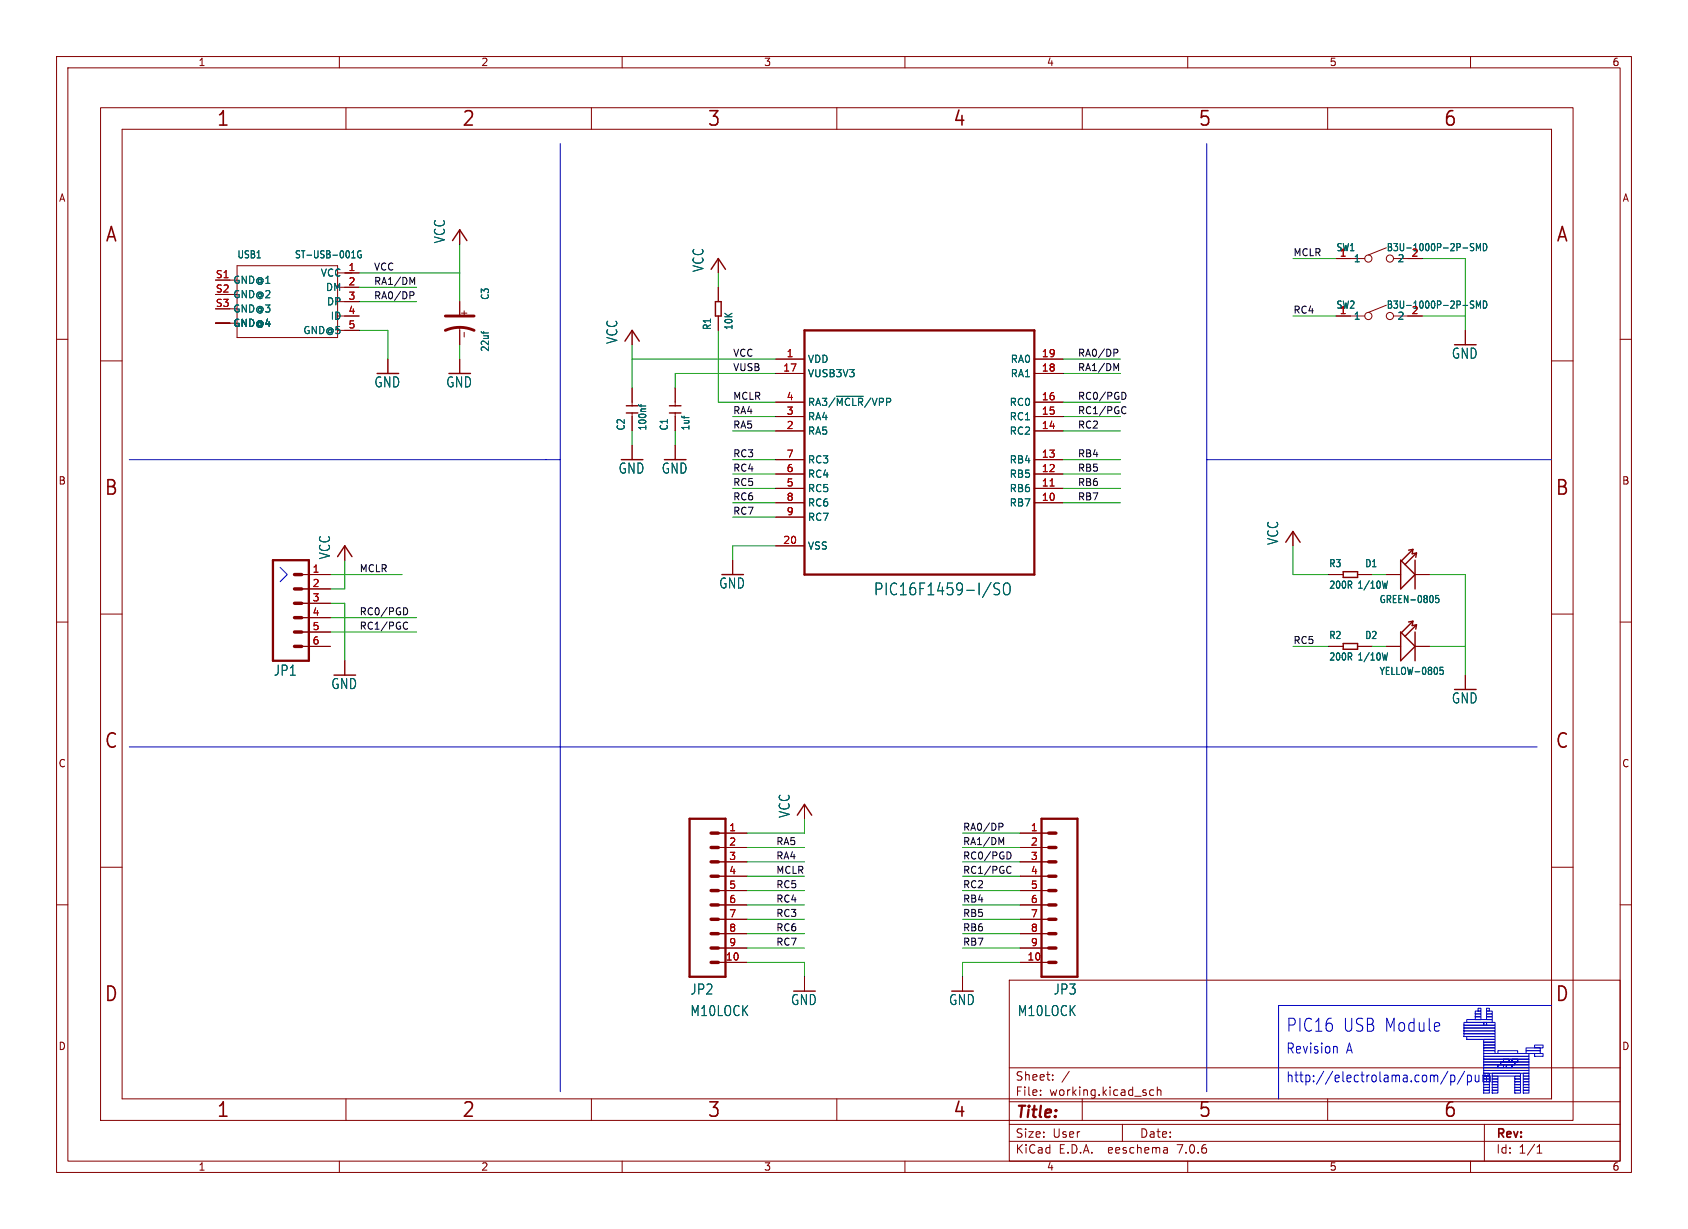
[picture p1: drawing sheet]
<svg xmlns="http://www.w3.org/2000/svg" width="298mm" height="217mm" viewBox="0 0 298 217" stroke-linecap="round" stroke-linejoin="round" font-family="sans-serif">
<g fill="none" stroke="#840000" stroke-width=".18">
<path d="M10 10h278.5v197.3h-278.5zM12 12h274.5v193.3h-274.5zM17.8 19h260.3v179.1h-260.3zM60 10v2M61.2 19v3.9M104.6 19v3.9M110 10v2M148 19v3.9M160 10v2M191.3 19v3.9M210 10v2M234.7 19v3.9"/>
<path d="M260 10v2M21.6 22.9h252.7v171.4h-252.7zM10 60h2M38.1 49.5h2.5M38.1 57.1h2.5M59.7 55.9h3.8M59.7 53.3h3.8M59.7 50.8h3.8M59.7 48.3h3.8M63.5 58.4h-3.8v-11.4h-17.8v12.7h17.8M81.3 40.6v2.6M81.3 53.3v2.6"/>
<path d="M81.3 57.8v3.2M82.1 58.8v.8M111.8 58.4v2.6M127 45.7v2.6M127 50.8v2.5M127 55.9v2.5M236.2 55.9h5.1M236.2 45.7h5.1M245.1 43.8l-3.2 1.3M245.1 54l-3.2 1.2M246.4 55.9h5.1M246.4 45.7h5.1"/>
<path d="M259.1 58.4v2.6M286.5 60h2M17.8 63.8h3.8M68.6 63.5v2.5M81.3 63.5v2.5M111.8 68.6v3.2M111.8 73v3.2M111.8 78.7v2.6M119.4 68.6v3.2M119.4 73v3.2M119.4 78.7v2.6M137.2 63.5h5"/>
<path d="M137.2 76.2h5M137.2 73.7h5M137.2 71.1h5M137.2 66h5M182.9 63.5h5.1M182.9 76.2h5.1M182.9 73.7h5.1M182.9 71.1h5.1M182.9 66h5.1M274.3 63.8h3.8M61 96.5v2.6M129.5 99.1v2.5"/>
<path d="M137.2 88.9h5M137.2 86.4h5M137.2 83.8h5M137.2 81.3h5M137.2 96.5h5M137.2 91.4h5M182.9 88.9h5.1M182.9 86.4h5.1M182.9 83.8h5.1M182.9 81.3h5.1M228.6 94v2.5M10 110h2"/>
<path d="M17.8 108.6h3.8M53.3 101.6h5.1M53.3 114.3h5.1M53.3 104.1h5.1M53.3 106.7h5.1M53.3 109.2h5.1M53.3 111.8h5.1M61 116.8v2.6M234.9 101.6h2.6M234.9 114.3h2.6M240 101.6h2.6M240 114.3h2.6"/>
<path d="M245.1 101.6h2.5M245.1 114.3h2.5M250.2 101.6h2.5M250.2 114.3h2.5M259.1 119.4v2.5M274.3 108.6h3.8M286.5 110h2M10 160h2M17.8 153.4h3.8M127 147.3h5.1M127 149.9h5.1M127 152.4h5.1"/>
<path d="M127 154.9h5.1M127 157.5h5.1M142.2 142.2v2.6M180.3 147.3h5.1M180.3 149.9h5.1M180.3 152.4h5.1M180.3 154.9h5.1M180.3 157.5h5.1M274.3 153.4h3.8M286.5 160h2M127 160h5.1M127 170.2h5.1"/>
<path d="M127 162.6h5.1M127 165.1h5.1M127 167.6h5.1M142.2 172.7v2.6M170.2 172.7v2.6M178.4 173.3h108.1v32h-108.1zM180.3 160h5.1M180.3 170.2h5.1M180.3 162.6h5.1M180.3 165.1h5.1M180.3 167.6h5.1M61.2 194.3v3.8"/>
<path d="M104.6 194.3v3.8M148 194.3v3.8M178.4 198.8h108.1M178.4 194.8h108.1M178.4 188.8h108.1M184 193.6v.1M184 192.8v.1M186.1 190.9v.1M186.1 190.1v.1M189.1 189.4l-1.3 2M191.3 194.3v3.8M198.4 198.8v3"/>
<path d="M204 192.8l-.4-.1-.3 .3v.4l.1 .2h.6M204.6 192.9l.2-.2 .4 .1 .1 .9M204.6 192.2v1.5M234.7 194.3v3.8M262.5 198.8v6.5M60 205.3v2M110 205.3v2M160 205.3v2M178.4 201.8h108.1M206.3 203l.1 .9M206.4 203.8l-.1 .1M206.4 203.3h-.1"/>
<path d="M210 205.3v2M260 205.3v2M271.8 203.9h.8M271.8 202.8l.4-.4v1.5"/>
<circle cx="241.9" cy="55.9" r=".63"/>
<circle cx="241.9" cy="45.7" r=".63"/>
<circle cx="245.7" cy="55.9" r=".63"/>
<circle cx="245.7" cy="45.7" r=".63"/>
</g>
<path d="M142.2 58.4h40.7v43.2h-40.7zM48.3 99.1h6.3v17.7h-6.3zM121.9 144.8h6.4v27.9h-6.4zM184.1 144.8h6.4v27.9h-6.4z" fill="none" stroke="#840000" stroke-width=".41"/>
<g fill="none" stroke="#840000" stroke-width=".61">
<path d="M52.1 101.6h1.2M52.1 104.1h1.2M52.1 106.7h1.2M52.1 109.2h1.2M52.1 111.8h1.2M52.1 114.3h1.2M125.7 147.3h1.3M125.7 149.9h1.3M125.7 152.4h1.3M125.7 154.9h1.3M125.7 157.5h1.3M185.4 147.3h1.3"/>
<path d="M185.4 149.9h1.3M185.4 152.4h1.3M185.4 154.9h1.3M185.4 157.5h1.3M125.7 160h1.3M125.7 162.6h1.3M125.7 165.1h1.3M125.7 167.6h1.3M125.7 170.2h1.3M185.4 160h1.3M185.4 162.6h1.3M185.4 165.1h1.3"/>
<path d="M185.4 167.6h1.3M185.4 170.2h1.3"/>
</g>
<g fill="none" stroke="#840000" stroke-width=".25">
<path d="M80 42.5l1.3-1.9 1.2 1.9M125.7 47.6l1.3-1.9 1.3 1.9M126.5 53.3h1v2.6h-1zM110.5 60.3l1.3-1.9 1.2 1.9M110.7 73h2.1M110.7 71.8h2.1M118.4 73h2M118.4 71.8h2M59.7 98.4l1.3-1.9 1.2 1.9M227.3 95.9l1.3-1.9 1.3 1.9M247.6 99.1l2.6 2.5-2.6 2.5zM249.8 97.2l-2 2"/>
<path d="M249.8 97.2l-.8 .1M249.8 97.2l-.1 .7 .7-.1M250.2 99.1v5M250.4 97.8l-2 2M250.4 97.8l-.1 .8M237.5 101.1h2.5v1h-2.5zM237.5 113.8h2.5v1h-2.5zM247.6 111.8l2.6 2.5-2.6 2.5zM249.8 109.9l-2 2M249.8 109.9l-.8 .1M249.8 109.9l-.1 .7 .7-.1M250.2 111.8v5"/>
<path d="M250.4 110.5l-2 2M250.4 110.5l-.1 .8M141 144.1l1.2-1.9 1.3 1.9"/>
</g>
<g fill="none" stroke="#006464" stroke-width=".18">
<path d="M62.2 45.6h.6M62.2 44.7l.3-.4v1.3M63.8 44.4a.62 .62 0 0 0-.6 .5 .62 .62 0 0 0 .4 .7l.3-.1v-.4h-.2M85.1 58.6l.1 .2M85.5 58.6v.4M260.6 43.1h-.4l-.2 .2 .1 .3 .4 .3v.3l-.1 .1h-.4M260.6 53.3l-.4-.1-.2 .3 .1 .3 .4 .2v.4l-.1 .1-.4-.1M261 44.3v-1.2l.4 .9 .4-.9v1.2M261 54.5v-1.3l.4 .9 .4-.9v1.3M262.3 43.1a.64 .64 0 0 1 .6 .6 .64 .64 0 0 1-.6 .6zM262.3 53.2a.64 .64 0 0 1 .6 .7 .64 .64 0 0 1-.6 .6zM112.9 71.5l.2 .3h1.1"/>
<path d="M113.3 71.5v.4M147.9 70.1h4.7M175.2 103l-1.5 2.7M176.7 103.2l-.2-.1-.6 .1a.53 .53 0 0 0 .2 .9 .63 .63 0 0 1 .6 .7l-.3 .4-.7-.1M177.7 103.2l.1-.1 .5 .1a1.48 1.48 0 0 1-.1 2l-.5-.1a1.68 1.68 0 0 1 0-1.9zM245.3 102.8l-.2 1.2M245.3 115.5l-.2 1.2M254.4 105.3h-.5l-.1 .6 .2-.1h.3l.1 .2v.4l-.2 .2-.4-.2M255.1 118h-.5v.6l.1-.1h.4v.6l-.1 .2-.4-.2"/>
</g>
<path d="M185.7 85.9h.7" fill="none" stroke="#a90000" stroke-width=".18"/>
<path d="M78.7 58.4a6.3 6.3 0 0 1 5.1 0M78.7 55.9h5.1" fill="none" stroke="#840000" stroke-width=".51"/>
<g fill="none" stroke="#0f0f0f" stroke-width=".18">
<path d="M72.5 51.6h.5l.2 .2-.1 .4h-.6M72.9 49.9l.4-.8v1.2M196.9 61.8h.5l.3 .2-.2 .3-.6 .1M197.4 65.2l.4-.9v1.2M198.7 69.4a.67 .67 0 0 1 .4 .6 .67 .67 0 0 1-.4 .6M198.7 71.9l.4 .1M199.1 73l-.4 .2M71.7 107.5a.67 .67 0 0 1 .4 .6 .67 .67 0 0 1-.4 .6M71.7 110l.4 .1M72.1 111.1l-.4 .2M176.6 145.6h.5l.2 .2-.1 .4h-.6M177 149l.5-.9v1.3"/>
<path d="M178.3 150.7a.67 .67 0 0 1 .5 .6 .67 .67 0 0 1-.5 .6M178.4 153.2l.4 .1M178.8 154.3l-.4 .1"/>
</g>
<g fill="none" stroke="#0000c2" stroke-width=".18">
<path d="M99.1 25.4v167.6M213.4 25.4v167.6M22.9 81.3h76.2M213.4 81.3h60.9M49.5 100.3l1.3 1.3-1.3 1.3M22.9 132.1h248.9M260.8 179.8h1v.5h-1zM260.8 178.8h1v.5h-1zM260.8 179.3h1v.5h-1zM261.3 178.3h.5v.5h-.5zM262.8 179.3h1v.5h-1zM262.8 178.8h1v.5h-1z"/>
<path d="M262.8 178.3h.5v.5h-.5zM262.8 179.8h1v.5h-1zM274.3 177.8h-48.2v16.5M236 185l.4 .1v.2v.9M256 189.4l-1.3 2.3M256.5 190.1v1.8M256.5 190.2l.4-.1 .3 .3v.6l-.1 .2h-.6M258.8 182.3h5.5v.5h-5.5zM258.8 181.8h5.5v.5h-5.5zM258.8 181.3h5.5v.5h-5.5zM258.8 182.8h5.5v.5h-5.5zM258.8 180.8h3.5v.5h-3.5z"/>
<path d="M259 189.4l-1.3 2.3M259.3 183.3h5v.5h-5zM259.3 180.3h4.5v.5h-4.5zM259.5 190.2l.4-.1 .3 .3v.6l-.2 .2h-.5M259.5 190.1v1.8M260.8 190.1l.1 1.1a.37 .37 0 0 0 .6-.1M261.5 190.1v1.2M262.2 190.3a.37 .37 0 0 1 .6-.1v.2M262.2 190.1v1.2M262.3 184.8h2v.5h-2zM262.3 185.3h2v.5h-2zM262.3 185.8h2v.5h-2z"/>
<path d="M262.3 187.8h3v.5h-3zM262.3 184.3h2v.5h-2zM262.3 189.8h1v.5h-1zM262.3 188.8h8v.5h-8zM262.3 189.3h8v.5h-8zM262.3 186.3h8v.5h-8zM262.3 187.3h3.5v.5h-3.5zM262.3 186.8h8v.5h-8zM262.3 188.3h2.5v.5h-2.5zM262.3 191.8h1v.5h-1zM262.3 191.3h1v.5h-1zM262.3 192.3h1v.5h-1z"/>
<path d="M262.3 190.3h1v.5h-1zM262.3 192.8h1v.5h-1zM262.3 190.8h1v.5h-1zM262.3 183.8h2v.5h-2zM262.3 180.8h.5v.5h-.5zM262.8 180.8h1.5v.5h-1.5zM262.8 190.4l.3-.3 .3 .1 .1 1.1M262.8 190.4v.9M263.8 190.3h1v.5h-1zM263.8 190.8h1v.5h-1zM263.8 192.3h1v.5h-1zM263.8 189.8h5v.5h-5z"/>
<path d="M263.8 191.3h1v.5h-1zM263.8 192.8h1v.5h-1zM263.8 191.8h1v.5h-1zM264.8 188.3h1v.5h-1zM264.8 185.8h3.5v.5h-3.5zM265.3 187.8h2.5v.5h-2.5zM265.8 188.3h.5v.5h-.5zM265.8 187.3h1v.5h-1zM266.3 188.3h1v.5h-1zM266.8 187.3h.5v.5h-.5zM267.3 187.3h1v.5h-1zM267.3 188.3h3v.5h-3z"/>
<path d="M267.8 190.3h1v.5h-1zM267.8 190.8h1v.5h-1zM267.8 187.8h2.5v.5h-2.5zM267.8 192.8h1v.5h-1zM267.8 192.3h1v.5h-1zM267.8 191.8h1v.5h-1zM267.8 191.3h1v.5h-1zM268.3 187.3h2v.5h-2zM269.3 190.8h1v.5h-1zM269.3 189.8h1v.5h-1zM269.3 190.3h1v.5h-1zM269.3 191.8h1v.5h-1z"/>
<path d="M269.3 191.3h1v.5h-1zM269.3 192.3h1v.5h-1zM269.3 192.8h1v.5h-1zM269.8 185.8h2.5v.5h-2.5zM269.8 185.3h2.5v.5h-2.5zM271.3 184.8h1.5v.5h-1.5zM271.3 186.3h1.5v.5h-1.5z"/>
</g>
<g fill="none" stroke="#009600" stroke-width=".18">
<path d="M63.5 50.8h10.2M63.5 48.3h17.8M63.5 58.4h5.1v5.1M63.5 53.3h10.2M81.3 43.2v10.1M127 58.4v12.7h10.2M127 48.3v2.5M228.6 55.9h7.6M228.6 45.7h7.6M251.5 45.7h7.6v12.7M251.5 55.9h7.6M81.3 61v2.5"/>
<path d="M111.8 61v7.6M111.8 76.2v2.5M111.8 63.5h25.4M119.4 76.2v2.5M129.5 76.2h7.7M129.5 73.7h7.7M137.2 66h-17.8v2.6M188 76.2h10.1M188 66h10.1M188 73.7h10.1M188 71.1h10.1M188 63.5h10.1"/>
<path d="M61 99.1v5h-2.6M129.5 86.4h7.7M129.5 81.3h7.7M129.5 83.8h7.7M129.5 88.9h7.7M129.5 91.4h7.7M137.2 96.5h-7.7v2.6M188 86.4h10.1M188 81.3h10.1M188 83.8h10.1M188 88.9h10.1M228.6 96.5v5.1h6.3"/>
<path d="M58.4 106.7h2.6v10.1M58.4 101.6h12.7M58.4 109.2h15.3M58.4 111.8h15.3M228.6 114.3h6.3M242.6 101.6h2.5M242.6 114.3h2.5M252.7 101.6h6.4v17.8M252.7 114.3h6.4M132.1 152.4h10.1M132.1 154.9h10.1M132.1 149.9h10.1"/>
<path d="M132.1 157.5h10.1M142.2 144.8v2.5h-10.1M170.2 152.4h10.1M170.2 154.9h10.1M170.2 147.3h10.1M170.2 149.9h10.1M170.2 157.5h10.1M132.1 170.2h10.1v2.5M132.1 165.1h10.1M132.1 167.6h10.1M132.1 160h10.1M132.1 162.6h10.1"/>
<path d="M170.2 165.1h10.1M170.2 167.6h10.1M170.2 160h10.1M170.2 162.6h10.1M180.3 170.2h-10.1v2.5"/>
</g>
<g font-size="3.5" fill="#840000">
<text x="38.2" y="22.7">1</text>
<text x="81.6" y="22.7">2</text>
<text x="125" y="22.7">3</text>
<text x="168.4" y="22.7">4</text>
<text x="211.8" y="22.7">5</text>
<text x="255.1" y="22.7">6</text>
<text x="18.5" y="43.1">A</text>
<text x="275" y="43.1">A</text>
<text x="18.3" y="87.9">B</text>
<text x="274.9" y="87.9">B</text>
<text x="18.3" y="132.7">C</text>
<text x="274.9" y="132.7">C</text>
<text x="18.3" y="177.4">D</text>
<text x="274.9" y="177.4">D</text>
<text x="38.2" y="197.9">1</text>
<text x="81.6" y="197.9">2</text>
<text x="125" y="197.9">3</text>
<text x="168.4" y="197.9">4</text>
<text x="211.8" y="197.9">5</text>
<text x="255.1" y="197.9">6</text>
</g>
<g font-size="3.2" fill="#0000c2">
<text x="227.3" y="182.6">PIC16</text>
<text x="237.4" y="182.6">USB Module</text>
</g>
<text font-size="2.9" fill="#006464" x="154.4" y="105.5">PIC16F1459-I/SO</text>
<text font-size="2.8" fill="#840000" x="179.4" y="198.2">Title:</text>
<g font-size="2.5" fill="#006464">
<text x="78.9" y="43.1" transform="rotate(-90 78.9 43.1)">VCC</text>
<text x="124.6" y="48.2" transform="rotate(-90 124.6 48.2)">VCC</text>
<text x="109.4" y="60.9" transform="rotate(-90 109.4 60.9)">VCC</text>
<text x="256.6" y="63.6">GND</text>
<text x="66.1" y="68.7">GND</text>
<text x="78.8" y="68.7">GND</text>
<text x="109.3" y="84">GND</text>
<text x="116.9" y="84">GND</text>
<text x="58.6" y="99" transform="rotate(-90 58.6 99)">VCC</text>
<text x="226.2" y="96.5" transform="rotate(-90 226.2 96.5)">VCC</text>
<text x="127.1" y="104.3">GND</text>
<text x="48.3" y="119.7">JP1</text>
<text x="58.5" y="122.1">GND</text>
<text x="256.6" y="124.6">GND</text>
<text x="139.8" y="144.7" transform="rotate(-90 139.8 144.7)">VCC</text>
<text x="122" y="176.1">JP2</text>
<text x="122" y="179.9">M10LOCK</text>
<text x="139.8" y="177.9">GND</text>
<text x="167.7" y="177.9">GND</text>
<text x="179.9" y="179.9">M10LOCK</text>
<text x="186.2" y="176.1">JP3</text>
</g>
<g font-size="2.5" fill="#0000c2">
<text x="227.3" y="191.5">http://electrolama.com/p/pum</text>
<text x="227.3" y="186.4">Revision</text>
<text x="238" y="186.4">A</text>
</g>
<g font-size="2.1" fill="#840000">
<text x="179.4" y="191.3">Sheet:</text>
<text x="179.4" y="194">File:</text>
<text x="185.5" y="194">working.kicad_sch</text>
<text x="179.4" y="201.4">Size:</text>
<text x="186.1" y="201.4">User</text>
<text x="201.4" y="201.4">Date:</text>
<text x="264.4" y="201.6">Rev:</text>
<text x="179.4" y="204.2">KiCad</text>
<text x="187.2" y="204.2">E.D.A.</text>
<text x="196.1" y="204.2">eeschema</text>
<text x="208.4" y="204.2">7.0.6</text>
<text x="264.4" y="204.2">Id:</text>
<text x="268.5" y="204.2">1/1</text>
</g>
<g font-size="1.8" fill="#840000">
<text x="35" y="11.9">1</text>
<text x="85" y="11.9">2</text>
<text x="135" y="11.9">3</text>
<text x="185" y="11.9">4</text>
<text x="235" y="11.9">5</text>
<text x="285" y="11.9">6</text>
<text x="10.3" y="35.9">A</text>
<text x="286.8" y="35.9">A</text>
<text x="82.8" y="56.2" transform="rotate(-90 82.8 56.2)">+</text>
<text x="10.3" y="85.9">B</text>
<text x="286.7" y="85.9">B</text>
<text x="10.3" y="135.9">C</text>
<text x="286.7" y="135.9">C</text>
<text x="10.3" y="185.9">D</text>
<text x="286.7" y="185.9">D</text>
<text x="35" y="207.2">1</text>
<text x="85" y="207.2">2</text>
<text x="135" y="207.2">3</text>
<text x="185" y="207.2">4</text>
<text x="235" y="207.2">5</text>
<text x="285" y="207.2">6</text>
</g>
<g font-size="1.8" fill="#006464">
<text x="41.9" y="45.9">USB1</text>
<text x="52" y="45.9">ST-USB-001G</text>
<text x="236.2" y="44.6">SW1</text>
<text x="239.3" y="46.6">1</text>
<text x="245.1" y="44.6">B3U-1000P-2P-SMD</text>
<text x="247" y="46.6">2</text>
<text x="41.1" y="50.4">GND@1</text>
<text x="41.1" y="52.9">GND@2</text>
<text x="56.6" y="49.1">VCC</text>
<text x="57.5" y="51.7">DM</text>
<text x="86.6" y="53.1" transform="rotate(-90 86.6 53.1)">C3</text>
<text x="41.1" y="55.5">GND@3</text>
<text x="41.1" y="58">GND@4</text>
<text x="53.5" y="59.3">GND@5</text>
<text x="57.7" y="54.2">DP</text>
<text x="58.4" y="56.7">ID</text>
<text x="125.9" y="58.4" transform="rotate(-90 125.9 58.4)">R1</text>
<text x="129.7" y="58.4" transform="rotate(-90 129.7 58.4)">10K</text>
<text x="236.2" y="54.8">SW2</text>
<text x="239.3" y="56.7">1</text>
<text x="245.1" y="54.8">B3U-1000P-2P-SMD</text>
<text x="247" y="56.7">2</text>
<text x="86.6" y="62.3" transform="rotate(-90 86.6 62.3)">22uf</text>
<text x="142.7" y="64.4">VDD</text>
<text x="178.6" y="64.4">RA0</text>
<text x="142.7" y="66.9">VUSB3V3</text>
<text x="142.7" y="72">RA3/~{MCLR}/VPP</text>
<text x="178.4" y="72">RC0</text>
<text x="178.6" y="66.9">RA1</text>
<text x="110.7" y="76.2" transform="rotate(-90 110.7 76.2)">C2</text>
<text x="114.5" y="76.2" transform="rotate(-90 114.5 76.2)">100nf</text>
<text x="118.3" y="76.2" transform="rotate(-90 118.3 76.2)">C1</text>
<text x="122.1" y="76.2" transform="rotate(-90 122.1 76.2)">1uf</text>
<text x="142.7" y="77.1">RA5</text>
<text x="142.7" y="74.5">RA4</text>
<text x="178.4" y="77.1">RC2</text>
<text x="178.4" y="74.5">RC1</text>
<text x="142.7" y="82.1">RC3</text>
<text x="178.4" y="82.1">RB4</text>
<text x="142.7" y="87.2">RC5</text>
<text x="142.7" y="84.7">RC4</text>
<text x="142.7" y="89.8">RC6</text>
<text x="178.4" y="89.8">RB7</text>
<text x="178.4" y="87.2">RB6</text>
<text x="178.4" y="84.7">RB5</text>
<text x="142.7" y="92.3">RC7</text>
<text x="142.7" y="97.4">VSS</text>
<text x="234.9" y="100.5">R3</text>
<text x="241.3" y="100.5">D1</text>
<text x="234.9" y="104.3">200R</text>
<text x="240.2" y="104.3">1/10W</text>
<text x="243.8" y="106.8">GREEN-0805</text>
<text x="234.9" y="113.2">R2</text>
<text x="241.3" y="113.2">D2</text>
<text x="234.9" y="117">200R</text>
<text x="240.2" y="117">1/10W</text>
<text x="243.8" y="119.5">YELLOW-0805</text>
</g>
<g font-size="1.8" fill="#a90000">
<text x="236.8" y="45.5">1</text>
<text x="249.5" y="45.5">2</text>
<text x="38.1" y="49.3">S1</text>
<text x="38.1" y="51.8">S2</text>
<text x="61.5" y="48">1</text>
<text x="61.5" y="50.5">2</text>
<text x="61.5" y="53.1">3</text>
<text x="38.1" y="54.4">S3</text>
<text x="61.5" y="55.6">4</text>
<text x="61.5" y="58.2">5</text>
<text x="236.8" y="55.6">1</text>
<text x="249.5" y="55.6">2</text>
<text x="138.4" y="65.8">17</text>
<text x="139" y="63.2">1</text>
<text x="184.1" y="65.8">18</text>
<text x="184.1" y="63.2">19</text>
<text x="139" y="70.9">4</text>
<text x="184.1" y="70.9">16</text>
<text x="139" y="75.9">2</text>
<text x="139" y="73.4">3</text>
<text x="184.1" y="75.9">14</text>
<text x="184.1" y="73.4">15</text>
<text x="139" y="83.6">6</text>
<text x="139" y="81">7</text>
<text x="184.1" y="83.6">12</text>
<text x="184.1" y="81">13</text>
<text x="139" y="86.1">5</text>
<text x="139" y="88.6">8</text>
<text x="184.1" y="88.6">10</text>
<text x="184.1" y="86.1">11</text>
<text x="139" y="91.2">9</text>
<text x="55.2" y="101.3">1</text>
<text x="138.4" y="96.3">20</text>
<text x="55.2" y="103.9">2</text>
<text x="55.2" y="106.4">3</text>
<text x="55.2" y="109">4</text>
<text x="55.2" y="111.5">5</text>
<text x="55.2" y="114">6</text>
<text x="128.8" y="147.1">1</text>
<text x="128.8" y="149.6">2</text>
<text x="182.2" y="147.1">1</text>
<text x="182.2" y="149.6">2</text>
<text x="128.8" y="152.1">3</text>
<text x="128.8" y="154.7">4</text>
<text x="182.2" y="152.1">3</text>
<text x="182.2" y="154.7">4</text>
<text x="128.8" y="157.2">5</text>
<text x="128.8" y="159.8">6</text>
<text x="182.2" y="157.2">5</text>
<text x="182.2" y="159.8">6</text>
<text x="128.8" y="162.3">7</text>
<text x="128.8" y="164.8">8</text>
<text x="128.8" y="167.4">9</text>
<text x="182.2" y="162.3">7</text>
<text x="182.2" y="164.8">8</text>
<text x="182.2" y="167.4">9</text>
<text x="128.2" y="169.9">10</text>
<text x="181.6" y="169.9">10</text>
</g>
<g font-size="1.7" fill="#0f0f0f">
<text x="66" y="47.9">VCC</text>
<text x="228.6" y="45.4">MCLR</text>
<text x="66" y="53">RA0/DP</text>
<text x="66" y="50.5">RA1/DM</text>
<text x="228.6" y="55.5">RC4</text>
<text x="129.5" y="65.7">VUSB</text>
<text x="129.5" y="63.2">VCC</text>
<text x="190.5" y="65.7">RA1/DM</text>
<text x="190.5" y="63.2">RA0/DP</text>
<text x="129.5" y="70.8">MCLR</text>
<text x="190.5" y="70.8">RC0/PGD</text>
<text x="129.5" y="73.3">RA4</text>
<text x="129.5" y="75.9">RA5</text>
<text x="190.5" y="73.3">RC1/PGC</text>
<text x="190.5" y="75.9">RC2</text>
<text x="129.5" y="83.5">RC4</text>
<text x="129.5" y="80.9">RC3</text>
<text x="190.5" y="80.9">RB4</text>
<text x="190.5" y="83.5">RB5</text>
<text x="129.5" y="88.6">RC6</text>
<text x="129.5" y="86">RC5</text>
<text x="190.5" y="88.6">RB7</text>
<text x="190.5" y="86">RB6</text>
<text x="129.5" y="91.1">RC7</text>
<text x="63.5" y="101.3">MCLR</text>
<text x="63.5" y="108.9">RC0/PGD</text>
<text x="63.5" y="111.4">RC1/PGC</text>
<text x="228.6" y="114">RC5</text>
<text x="137.2" y="149.5">RA5</text>
<text x="170.2" y="149.5">RA1/DM</text>
<text x="170.2" y="147">RA0/DP</text>
<text x="137.2" y="152.1">RA4</text>
<text x="137.2" y="154.6">MCLR</text>
<text x="170.2" y="152.1">RC0/PGD</text>
<text x="170.2" y="154.6">RC1/PGC</text>
<text x="137.2" y="157.1">RC5</text>
<text x="137.2" y="159.7">RC4</text>
<text x="170.2" y="159.7">RB4</text>
<text x="170.2" y="157.1">RC2</text>
<text x="137.2" y="162.2">RC3</text>
<text x="137.2" y="164.8">RC6</text>
<text x="137.2" y="167.3">RC7</text>
<text x="170.2" y="164.8">RB6</text>
<text x="170.2" y="167.3">RB7</text>
<text x="170.2" y="162.2">RB5</text>
</g>
</svg>
